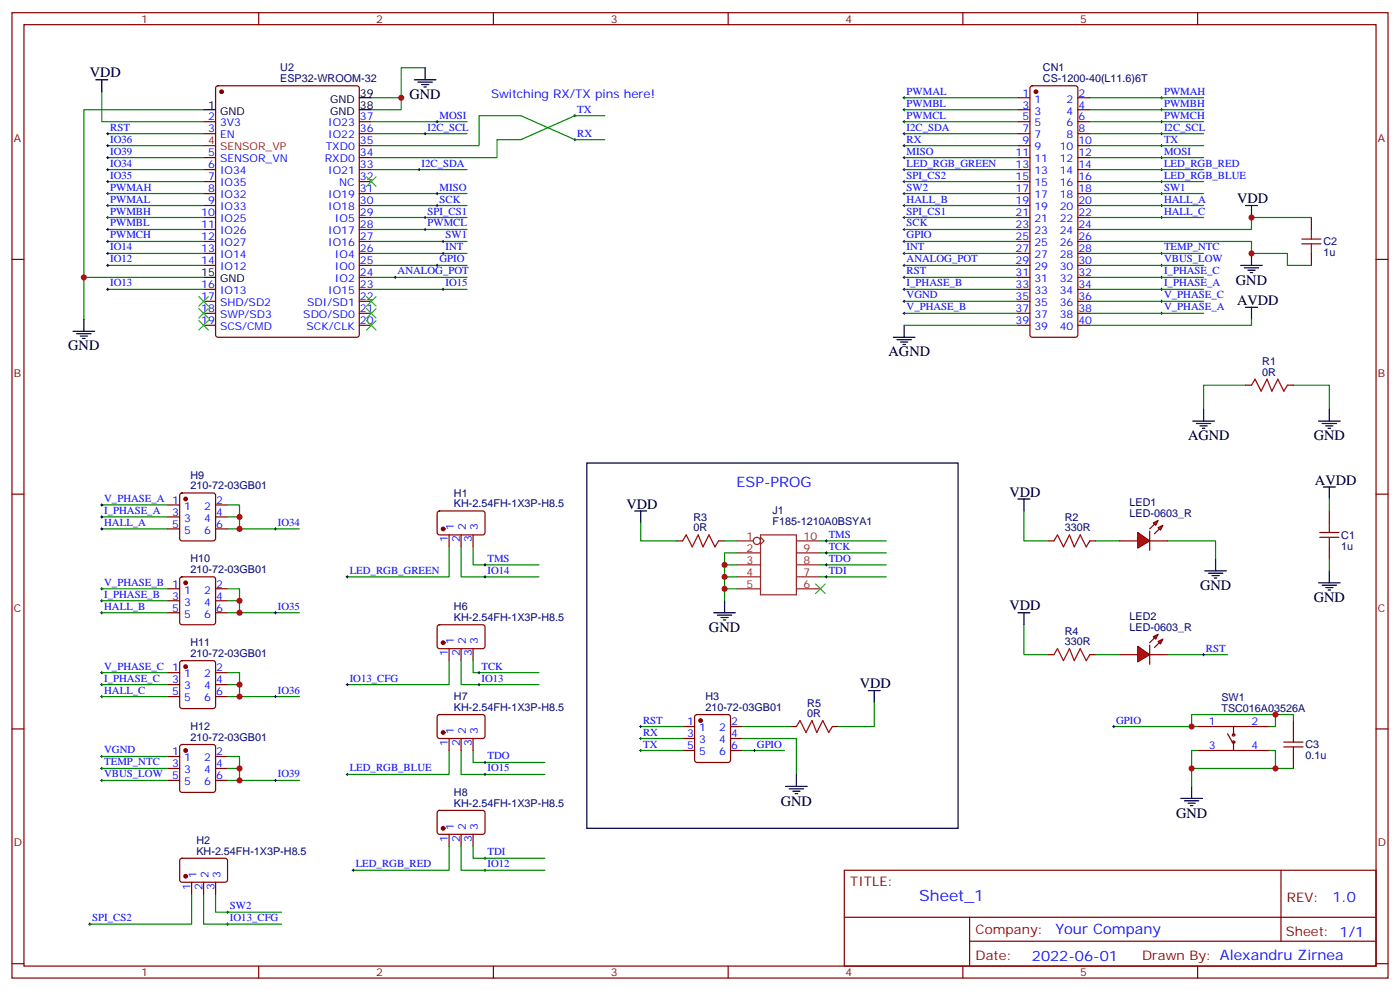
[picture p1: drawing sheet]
<svg xmlns="http://www.w3.org/2000/svg" width="412mm" height="292mm" viewBox="0 0 412 292" stroke-linecap="round" stroke-linejoin="round" font-family="sans-serif">
<g fill="none" stroke="#870000" stroke-width=".35">
<path d="M3.5 3.7h405.4v284.4h-405.4zM7.1 7.3h398.2v277.3h-398.2zM76.2 3.7v3.6M145.3 3.7v3.6M214.5 3.7v3.6M283.6 3.7v3.6M352.8 3.7v3.6M3.5 76.4h3.6M405.3 76.4h3.6M3.5 145.6h3.6M308.7 159.3h1.7M321 159.3h1.8"/>
<path d="M405.3 145.6h3.6M3.5 214.7h3.6M405.3 214.7h3.6M248.7 256.3h156.6v28.3h-156.6zM377.3 256.4v20.8M248.7 270.2h156.5M285.6 277.2h119.6M285.6 270.2v14.1M3.5 283.8h3.6M76.2 284.6v3.5M145.3 284.6v3.5M214.5 284.6v3.5"/>
<path d="M283.6 284.6v3.5M352.8 284.6v3.5M405.3 283.8h3.6"/>
</g>
<path d="M299.9 147h3.5M301.6 147v3.5M354.9 168.1h6.3M356 168.8h4.2M357 169.5h2.1M357.7 170.3h.7M358.1 164.6v3.5" fill="none" stroke="#000" stroke-width=".35"/>
<path d="M301.6 150.5v8.8h7.1M322.8 159.3h7M344 159.3h14.1v5.3" fill="none" stroke="#008700" stroke-width=".35"/>
<path d="M310.4 159.3l1.1-1.7 1.8 3.5 1.7-3.5 1.4 3.5 1.8-3.5 1.8 3.5 1-1.8" fill="none" stroke="#a10000" stroke-width=".35"/>
<g fill="#f00" stroke="#870000" stroke-width=".35">
<path d="M335.1 156.8l3.6 2.5-3.6 2.1z"/>
<path d="M338.7 156.5v5.6z"/>
</g>
<g fill="#870000" stroke="#870000" stroke-width=".35">
<path d="M338.7 155.8l1.4-1.4z"/>
<path d="M340.1 157.2l1.4-1.4z"/>
</g>
<g fill="#f00" stroke="#870000" stroke-width=".35">
<path d="M339.7 154l1.4-.7-.7 1.4z"/>
<path d="M341.1 155.4l1.4-.7-.7 1.4z"/>
</g>
<g fill="none" stroke="#870000" stroke-width=".35">
<path d="M60 35.8h3.5M60 39.4h3.5M63.7 25.5l.5-.2h40.9l.7 .4v72.9l-.4 .7h-41.2l-.6-.4-.1-72.9zM105.8 35.8h3.6M105.8 39.4h3.6M299.9 28.8h3.5M299.9 32.3h3.5M299.9 35.8h3.5M299.9 39.4h3.5M303.6 25.5l.5-.2h12.7l.5 .2 .2 .5v72.6l-.2 .5-.5 .2h-12.7l-.5-.2-.2-.5v-72.6zM317.5 28.8h3.5M317.5 32.3h3.5"/>
<path d="M317.5 35.8h3.5M317.5 39.4h3.5M60 46.4h3.5M60 50h3.5M60 53.5h3.5M60 57h3.5M105.8 42.9h3.6M105.8 46.4h3.6M105.8 50h3.6M105.8 53.5h3.6M105.8 57h3.6M299.9 42.9h3.5"/>
<path d="M299.9 46.4h3.5M299.9 50h3.5M299.9 53.5h3.5M299.9 57h3.5M317.5 42.9h3.5M317.5 46.4h3.5M317.5 50h3.5M317.5 53.5h3.5M317.5 57h3.5M60 78.2h3.5M60 74.6h3.5M60 71.1h3.5"/>
<path d="M60 67.6h3.5M60 60.5h3.5M60 64.1h3.5M105.8 78.2h3.6M105.8 74.6h3.6M105.8 71.1h3.6M105.8 67.6h3.6M105.8 60.5h3.6M105.8 64.1h3.6M299.9 78.2h3.5M299.9 74.6h3.5M299.9 71.1h3.5"/>
<path d="M299.9 67.6h3.5M299.9 60.5h3.5M299.9 64.1h3.5M317.5 78.2h3.5M317.5 74.6h3.5M317.5 71.1h3.5M317.5 67.6h3.5M317.5 60.5h3.5M317.5 64.1h3.5M386.3 64.1v3.5M386.3 74.6v3.6M60 95.8h3.5"/>
<path d="M60 92.3h3.5M60 88.8h3.5M60 85.2h3.5M105.8 95.8h3.6M105.8 92.3h3.6M105.8 88.8h3.6M105.8 85.2h3.6M105.8 81.7h3.6M299.9 95.8h3.5M299.9 92.3h3.5M299.9 88.8h3.5M299.9 85.2h3.5"/>
<path d="M299.9 81.7h3.5M317.5 95.8h3.5M317.5 92.3h3.5M317.5 88.8h3.5M317.5 85.2h3.5M317.5 81.7h3.5M366.9 113.5h1.8M379.2 113.5h1.8M49.4 148.7h3.5M49.4 155.8h3.5M49.4 152.3h3.5M53.2 145.4l.4-.2h9.2l.5 .2 .2 .5v12.7l-.2 .5-.5 .2h-9.2l-.5-.2-.2-.5v-12.7z"/>
<path d="M63.5 148.7h3.5M63.5 155.8h3.5M63.5 152.3h3.5M129 150.7l.5-.2 12.9 .1 .5 .6-.1 5.9-.6 .5-13-.1-.4-.7v-5.6zM132.3 157.6v3.5M135.8 157.6v3.5M139.3 157.6v3.5M199.3 159.3h1.8M211.7 159.3h1.7M329.8 159.3h5.3M338.7 159.3h5.3M391.6 150.5v3.5"/>
<path d="M49.4 173.4h3.5M49.4 177h3.5M53.2 170.1l.4-.2h9.2l.5 .2 .2 .5v12.7l-.2 .5-.5 .2h-9.2l-.5-.2-.2-.5v-12.7zM63.5 173.4h3.5M63.5 177h3.5M391.6 161.1v3.5M49.4 180.5h3.5M49.4 198.1h3.5M53.2 194.8l.4-.2h9.2l.5 .2 .2 .5v12.7l-.2 .5-.5 .2h-9.2l-.5-.2-.2-.5v-12.7zM63.5 180.5h3.5M63.5 198.1h3.5M129 184.2l.5-.2 12.9 .1 .5 .6-.1 5.9-.6 .5-13-.1-.4-.6v-5.7z"/>
<path d="M132.3 191.1v3.5M135.8 191.1v3.5M139.3 191.1v3.5M49.4 205.2h3.5M49.4 201.6h3.5M53.2 219.5l.4-.2h9.2l.5 .2 .2 .5v12.7l-.2 .5-.5 .2h-9.2l-.5-.2-.2-.5v-12.7zM63.5 205.2h3.5M63.5 201.6h3.5M129 210.7l.5-.2h12.9l.5 .7-.1 5.9-.6 .4h-13l-.4-.7v-5.6zM132.3 217.5v3.6M135.8 217.5v3.6M139.3 217.5v3.6"/>
<path d="M201.1 214h3.5M201.1 217.5h3.5M204.8 210.7l.5-.2h9.2l.5 .2 .2 .5v12.7l-.2 .5-.5 .2h-9.2l-.5-.3-.2-.4v-12.7zM215.2 214h3.5M215.2 217.5h3.5M49.4 222.8h3.5M49.4 229.9h3.5M49.4 226.3h3.5M63.5 222.8h3.5M63.5 229.9h3.5M63.5 226.3h3.5M129 238.9l.5-.2h12.9l.5 .7-.1 5.9-.6 .4h-13l-.4-.7v-5.6z"/>
<path d="M201.1 221.1h3.5M215.2 221.1h3.5M53.2 253l.4-.2 13 .1 .4 .6v5.9l-.7 .5-13-.1-.4-.6v-5.7zM56.4 259.9v3.5M60 259.9v3.5M63.5 259.9v3.5M132.3 245.7v3.6M135.8 245.7v3.6M139.3 245.7v3.6"/>
</g>
<g fill="none" stroke="#008700" stroke-width=".35">
<path d="M125.2 20h-7v8.8M30 27v8.8h30M31.7 39.4h28.3M60 32.3h-35.3v61.8M109.4 28.8h8.8v3.5h-8.8M109.4 35.8h28.2M109.4 39.4h28.2M178.2 34.1h-8.9l-15.8 7h-7.1v5.3h-37M266.3 28.8h33.6M266.3 32.3h33.6M266.3 35.8h33.6M266.3 39.4h33.6"/>
<path d="M321 28.8h33.5M321 32.3h33.5M321 35.8h33.5M321 39.4h33.5M31.7 42.9h28.3M31.7 46.4h28.3M31.7 50h28.3M31.7 53.5h28.3M31.7 57h28.3M109.4 50h28.2M109.4 57h28.2M178.2 41.1h-8.9l-15.8-7h-12.4v8.8h-31.7"/>
<path d="M266.3 42.9h33.6M266.3 46.4h33.6M266.3 50h33.6M266.3 53.5h33.6M266.3 57h33.6M321 42.9h33.5M321 46.4h33.5M321 50h33.5M321 53.5h33.5M321 57h33.5M31.7 67.6h28.3M31.7 64.1h28.3"/>
<path d="M31.7 78.2h28.3M31.7 74.6h28.3M31.7 71.1h28.3M31.7 60.5h28.3M109.4 64.1h28.2M109.4 78.2h28.2M109.4 74.6h28.2M109.4 71.1h28.2M109.4 67.6h28.2M109.4 60.5h28.2M266.3 60.5h33.6M266.3 64.1h33.6"/>
<path d="M266.3 78.2h33.6M266.3 74.6h33.6M266.3 71.1h33.6M266.3 67.6h33.6M321 60.5h33.5M321 71.1h47.7v3.5h10.5v3.6h7.1M321 64.1h33.5M321 78.2h33.5M321 74.6h33.5M386.3 64.1h-17.6v3.5h-47.7M24.7 81.7h35.3M31.7 85.2h28.3"/>
<path d="M109.4 85.2h28.2M109.4 81.7h28.2M266.3 92.3h33.6M266.3 88.8h33.6M266.3 85.2h33.6M266.3 81.7h33.6M266.3 95.8h33.6M321 92.3h33.5M321 88.8h33.5M321 85.2h33.5M321 81.7h33.5M368.7 94.1v1.7h-47.7"/>
<path d="M366.9 113.5h-12.4v7M381 113.5h10.6v7M30 152.3h19.4M30 155.8h19.4M30 148.7h19.4M67 148.7h3.6v7.1h-3.6M67 152.3h3.6M70.6 155.8h17.6M188.7 154v5.3h10.6M213.4 159.3h3.6M241.7 159.3h19.4M391.6 147v3.5"/>
<path d="M30 177h19.4M30 173.4h19.4M67 173.4h3.6v7.1h-3.6M67 177h3.6M132.3 161.1v8.8h-30M135.8 161.1v8.8h22.9M139.3 161.1v5.3h19.4M213.4 169.9h3.6M213.4 166.4h3.6M213.4 173.4v3.6M217 162.8h-3.6v10.6h3.6M241.7 169.9h19.4"/>
<path d="M241.7 166.4h19.4M241.7 162.8h19.4M391.6 164.6v3.5M30 180.5h19.4M30 198.1h19.4M67 198.1h3.6v7.1h-3.6M70.6 180.5h17.6M132.3 194.6v7h-30M135.8 194.6v7h22.9M139.3 194.6v3.5h19.4M30 201.6h19.4M30 205.2h19.4"/>
<path d="M67 201.6h3.6M70.6 205.2h17.6M30 226.3h19.4M30 229.9h19.4M30 222.8h19.4M67 222.8h3.6v7.1h-3.6M67 226.3h3.6M70.6 229.9h17.6M132.3 221.1v7h-30M135.8 221.1v7h24.7M139.3 221.1v3.5h21.2M132.3 249.3v7h-28.2"/>
<path d="M135.8 249.3v7h24.7M139.3 249.3v3.5h21.2M56.4 263.4v8.8h-29.9M60 263.4v8.8h22.9M63.5 263.4v5.3h19.4"/>
</g>
<path d="M383.5 71.8h5.6M383.5 70.4h5.6M386.3 67.6v2.8M386.3 71.8v2.8M368.7 113.5l1-1.8 1.8 3.5 1.7-3.5 1.4 3.5 1.8-3.5 1.8 3.5 1-1.7M201.1 159.3l1-1.7 1.8 3.5 1.8-3.5 1.4 3.5 1.7-3.5 1.8 3.5 1.1-1.8M388.8 158.3h5.6M388.8 156.8h5.6M391.6 154v2.8M391.6 158.3v2.8" fill="none" stroke="#a10000" stroke-width=".35"/>
<g fill="none" stroke="#000" stroke-width=".35">
<path d="M125.2 20v3.5M28.2 23.5h3.5M30 23.5v3.5M60 32.3h3.5M105.8 32.3h3.6M105.8 28.8h3.6M122.1 23.5h6.3M123.1 24.2h4.3M124.2 24.9h2.1M124.9 25.6h.7M365.5 78.2h6.3M366.5 78.9h4.3"/>
<path d="M366.9 60.5h3.5M367.6 79.6h2.1M368.7 60.5v3.6M368.7 74.6v3.6M21.5 97.6h6.4M22.6 98.3h4.2M23.6 99h2.2M24.3 99.7h.7M24.7 94.1v3.5M60 81.7h3.5M263.2 99.3h6.3M266.3 95.8v3.5"/>
<path d="M366.9 90.5h3.5M368.3 80.3h.7M368.7 90.5v3.6M264.2 100h4.3M265.3 100.8h2.1M266 101.5h.7M351.4 124h6.3M352.4 124.7h4.3M353.5 125.4h2.1M354.2 126.2h.7M354.5 120.5v3.5M388.4 124h6.4"/>
<path d="M389.5 124.7h4.2M390.5 125.4h2.1M391.2 126.2h.7M391.6 120.5v3.5M187 150.5h3.5M188.7 150.5v3.5M389.8 143.4h3.5M391.6 143.4v3.6M213.4 177v3.5M388.4 171.7h6.4M389.5 172.4h4.2M390.5 173.1h2.1"/>
<path d="M391.2 173.8h.7M391.6 168.1v3.6M210.3 180.5h6.3M211.3 181.2h4.2M212.4 181.9h2.1M213.1 182.6h.7"/>
</g>
<g fill="none" stroke="#000" stroke-width=".29">
<path d="M31.4 39.4h.7M31.7 39v.7M124.9 39.4h.7M125.2 39v.7M128.4 35.8h.7M128.8 35.5v.7M169 34.1h.7M169.3 33.7v.7M266 39.4h.7M266 35.8h.7M266 32.3h.7M266 28.8h.7"/>
<path d="M266.3 28.4v.7M266.3 32v.7M266.3 35.5v.7M266.3 39v.7M341.8 39.4h.7M341.8 35.8h.7M341.8 32.3h.7M341.8 28.8h.7M342.2 28.4v.7M342.2 32v.7M342.2 35.5v.7M342.2 39v.7"/>
<path d="M31.4 57h.7M31.4 53.5h.7M31.4 50h.7M31.4 46.4h.7M31.4 42.9h.7M31.7 42.5v.8M31.7 46.1v.7M31.7 49.6v.7M31.7 53.1v.7M31.7 56.7v.7M123.1 50h.7M123.5 49.6v.7"/>
<path d="M128.4 57h.7M128.8 56.7v.7M169 41.1h.7M169.3 40.8v.7M266 57h.7M266 53.5h.7M266 50h.7M266 46.4h.7M266 42.9h.7M266.3 42.5v.8M266.3 46.1v.7M266.3 49.6v.7"/>
<path d="M266.3 53.1v.7M266.3 56.7v.7M341.8 57h.7M341.8 53.5h.7M341.8 50h.7M341.8 46.4h.7M341.8 42.9h.7M342.2 42.5v.8M342.2 46.1v.7M342.2 49.6v.7M342.2 53.1v.7M342.2 56.7v.7"/>
<path d="M31.4 78.2h.7M31.4 74.6h.7M31.4 71.1h.7M31.4 67.6h.7M31.4 64.1h.7M31.4 60.5h.7M31.7 60.2v.7M31.7 63.7v.7M31.7 67.2v.7M31.7 70.8v.7M31.7 74.3v.7M31.7 77.8v.7"/>
<path d="M124.9 67.6h.7M124.9 64.1h.7M125.2 63.7v.7M125.2 67.2v.7M128.4 60.5h.7M128.8 60.2v.7M130.2 71.1h.7M130.5 70.8v.7M266 78.2h.7M266 74.6h.7M266 71.1h.7M266 67.6h.7"/>
<path d="M266 64.1h.7M266 60.5h.7M266.3 60.2v.7M266.3 63.7v.7M266.3 67.2v.7M266.3 70.8v.7M266.3 74.3v.7M266.3 77.8v.7M341.8 78.2h.7M341.8 74.6h.7M341.8 64.1h.7M341.8 60.5h.7"/>
<path d="M342.2 60.2v.7M342.2 63.7v.7M342.2 74.3v.7M342.2 77.8v.7M31.4 85.2h.7M31.7 84.9v.7M116.1 81.7h.7M116.4 81.4v.7M130.2 85.2h.7M130.5 84.9v.7M266 81.7h.7M266 85.2h.7"/>
<path d="M266 88.8h.7M266 92.3h.7M266.3 81.4v.7M266.3 84.9v.7M266.3 88.4v.7M266.3 91.9v.7M341.8 81.7h.7M341.8 85.2h.7M341.8 88.8h.7M341.8 92.3h.7M342.2 81.4v.7M342.2 84.9v.7"/>
<path d="M342.2 88.4v.7M342.2 91.9v.7M29.6 155.8h.7M29.6 148.7h.7M29.6 152.3h.7M30 148.4v.7M30 151.9v.7M30 155.4v.7M80.8 155.8h.7M81.1 155.4v.7M243.1 159.3h.7M243.4 159v.7"/>
<path d="M29.6 177h.7M29.6 173.4h.7M30 173.1v.7M30 176.6v.7M102 169.9h.7M102.3 169.5v.8M142.5 166.4h.7M142.5 169.9h.7M142.9 166v.7M142.9 169.5v.8M243.1 162.8h.7M243.1 166.4h.7"/>
<path d="M243.1 169.9h.7M243.4 162.5v.7M243.4 166v.7M243.4 169.5v.8M29.6 198.1h.7M29.6 180.5h.7M30 180.1v.7M30 197.8v.7M80.8 180.5h.7M81.1 180.1v.7M140.8 198.1h.7M141.1 197.8v.7"/>
<path d="M29.6 201.6h.7M29.6 205.2h.7M30 201.3v.7M30 204.8v.7M80.8 205.2h.7M81.1 204.8v.7M102 201.6h.7M102.3 201.3v.7M140.8 201.6h.7M141.1 201.3v.7M29.6 229.9h.7M29.6 226.3h.7"/>
<path d="M29.6 222.8h.7M30 222.5v.7M30 226v.7M30 229.5v.7M80.8 229.9h.7M81.1 229.5v.7M102 228.1h.7M102.3 227.8v.7M142.5 228.1h.7M142.5 224.6h.7M142.9 224.2v.7M142.9 227.8v.7"/>
<path d="M103.7 256.3h.7M104.1 256v.7M142.5 252.8h.7M142.5 256.3h.7M142.9 252.4v.8M142.9 256v.7M26.1 272.2h.7M26.5 271.9v.7M66.7 272.2h.7M66.7 268.7h.7M67 268.3v.7M67 271.9v.7"/>
</g>
<g fill="#870000" stroke="#870000" stroke-width=".35">
<circle cx="305.2" cy="27" r=".53"/>
<circle cx="65.3" cy="27" r=".53"/>
<circle cx="130.5" cy="155.8" r=".53"/>
<circle cx="130.5" cy="189.3" r=".53"/>
<circle cx="130.5" cy="215.8" r=".53"/>
<circle cx="130.5" cy="244" r=".53"/>
<circle cx="54.7" cy="147" r=".53"/>
<circle cx="54.7" cy="171.7" r=".53"/>
<circle cx="54.7" cy="196.4" r=".53"/>
<circle cx="54.7" cy="221.1" r=".53"/>
<circle cx="54.7" cy="258.1" r=".53"/>
<circle cx="206.4" cy="212.2" r=".53"/>
</g>
<path d="M60 42.9h3.5" fill="none" stroke="#f00" stroke-width=".35"/>
<g fill="none" stroke="#3c3" stroke-width=".35">
<path d="M107.9 52.1l2.9 2.8M110.8 52.1l-2.9 2.8M58.6 87.3l2.8 2.9M58.6 90.9l2.8 2.8M58.6 94.4l2.8 2.8M61.4 87.3l-2.8 2.9M61.4 90.9l-2.8 2.8M61.4 94.4l-2.8 2.8M107.9 94.4l2.9 2.8M107.9 90.9l2.9 2.8M107.9 87.3l2.9 2.9M110.8 94.4l-2.9 2.8"/>
<path d="M110.8 90.9l-2.9 2.8M110.8 87.3l-2.9 2.9M240.2 172l2.9 2.8M243.1 172l-2.9 2.8"/>
</g>
<g fill="none" stroke="#8c2424" stroke-width=".35">
<path d="M217 159.3h4.9M224 158.3l1.1 1-1.1 1.1M224 157.6h10.6v17.6h-10.6zM234.6 159.3h7.1M217 162.8h7M217 166.4h7M217 169.9h7M217 173.4h7M234.6 162.8h7.1M234.6 166.4h7.1M234.6 169.9h7.1M234.6 173.4h7.1"/>
<circle cx="223" cy="159.3" r="1.06"/>
</g>
<g fill="#f00" stroke="#870000" stroke-width=".35">
<path d="M335.1 190.4l3.6 2.4-3.6 2.1z"/>
<path d="M338.7 190v5.7z"/>
</g>
<g fill="#870000" stroke="#870000" stroke-width=".35">
<path d="M338.7 189.3l1.4-1.4z"/>
<path d="M340.1 190.7l1.4-1.4z"/>
</g>
<g fill="#f00" stroke="#870000" stroke-width=".35">
<path d="M339.7 187.5l1.4-.7-.7 1.4z"/>
<path d="M341.1 188.9l1.4-.7-.7 1.5z"/>
</g>
<g fill="none" stroke="#870000" stroke-width=".35">
<path d="M308.7 192.8h1.7M321 192.8h1.8M329.8 192.8h5.3M338.7 192.8h5.3M232.8 214h1.8M245.2 214h1.7M352.8 214h21.1M361.6 216.1l1.4 2.5M363.4 214v2.5M363.4 218.6v2.5M381 212.2v3.6M352.8 221.1h21.1"/>
<path d="M381 222.8v3.5"/>
<circle cx="363.4" cy="216.5" r=".35"/>
<circle cx="363.4" cy="218.6" r=".35"/>
</g>
<path d="M310.4 192.8l1.1-1.7 1.8 3.5 1.7-3.5 1.4 3.5 1.8-3.5 1.8 3.5 1-1.8M234.6 214l1.1-1.8 1.7 3.6 1.8-3.6 1.4 3.6 1.8-3.6 1.7 3.6 1.1-1.8M378.2 220h5.6M378.2 218.6h5.6M381 215.8v2.8M381 220v2.8" fill="none" stroke="#a10000" stroke-width=".35"/>
<g fill="none" stroke="#008700" stroke-width=".35">
<path d="M301.6 184v8.8h7.1M322.8 192.8h7M344 192.8h17.6M188.7 214h12.4M188.7 217.5h12.4M218.7 217.5h15.9v10.6M218.7 214h14.1M257.5 206.9v7.1h-10.6M328.1 214h24.7M351 214v-3.5h24.7v3.5h-1.8M375.7 210.5h5.3v1.7M188.7 221.1h12.4"/>
<path d="M218.7 221.1h12.4M351 226.3v5.3M352.8 221.1h-1.8v5.2h24.7v-5.2h-1.8M375.7 226.3h5.3"/>
</g>
<g fill="none" stroke="#000" stroke-width=".35">
<path d="M172.9 136.4h109.3v107.6h-109.3zM299.9 180.5h3.5M301.6 180.5v3.5M255.8 203.4h3.5M257.5 203.4v3.5M231.4 231.6h6.4M232.5 232.3h4.2M233.5 233h2.2M234.2 233.8h.7M234.6 228.1v3.5M347.8 235.2h6.4M348.9 235.9h4.2"/>
<path d="M350 236.6h2.1M350.7 237.3h.7M351 231.6v3.6"/>
</g>
<g fill="none" stroke="#000" stroke-width=".29">
<path d="M128.4 78.2h.7M128.8 77.8v.7M130.2 74.6h.7M130.5 74.3v.7M354.2 192.8h.7M354.5 192.5v.7M188.4 214h.7M188.4 217.5h.7M188.7 213.6v.7M188.7 217.2v.7M327.7 214h.7M328.1 213.6v.7"/>
<path d="M188.4 221.1h.7M188.7 220.7v.7M221.9 221.1h.7M222.2 220.7v.7"/>
</g>
<g fill="#c00">
<circle cx="368.7" cy="74.6" r=".88"/>
<circle cx="368.7" cy="64.1" r=".88"/>
<circle cx="118.2" cy="28.8" r=".88"/>
<circle cx="213.4" cy="169.9" r=".88"/>
<circle cx="213.4" cy="166.4" r=".88"/>
<circle cx="213.4" cy="173.4" r=".88"/>
<circle cx="70.6" cy="152.3" r=".88"/>
<circle cx="70.6" cy="155.8" r=".88"/>
<circle cx="70.6" cy="177" r=".88"/>
<circle cx="70.6" cy="180.5" r=".88"/>
<circle cx="70.6" cy="201.6" r=".88"/>
<circle cx="70.6" cy="205.2" r=".88"/>
<circle cx="70.6" cy="226.3" r=".88"/>
<circle cx="70.6" cy="229.9" r=".88"/>
<circle cx="24.7" cy="81.7" r=".88"/>
<circle cx="351" cy="214" r=".88"/>
<circle cx="375.7" cy="210.5" r=".88"/>
<circle cx="375.7" cy="226.3" r=".88"/>
<circle cx="351" cy="226.3" r=".88"/>
</g>
<text font-size="4.6" fill="#00f" x="270.8" y="265.4">Sheet_1</text>
<g font-size="4.2">
<text x="26.5" y="22.8">VDD</text>
<text x="120.6" y="29.1">GND</text>
<text x="364.4" y="59.8">VDD</text>
<text x="364.1" y="83.8">GND</text>
<text x="364.4" y="89.8">AVDD</text>
<text x="20.1" y="103.2">GND</text>
<text x="261.8" y="105">AGND</text>
<text x="350" y="129.7">AGND</text>
<text x="387" y="129.7">GND</text>
<text x="387.3" y="142.7">AVDD</text>
<text x="184.5" y="149.8">VDD</text>
<text x="297.4" y="146.3">VDD</text>
<text x="353.5" y="173.8">GND</text>
<text x="297.4" y="179.8">VDD</text>
<text x="387" y="177.3">GND</text>
<text x="208.8" y="186.1">GND</text>
<text x="253.3" y="202.7">VDD</text>
<text x="230" y="237.3">GND</text>
<text x="346.4" y="240.8">GND</text>
</g>
<g font-size="4.2" fill="#00f">
<text x="217" y="143.4">ESP-PROG</text>
<text x="392.5" y="265.6">1.0</text>
<text x="310.9" y="275.2">Your Company</text>
<text x="304" y="283">2022-06-01</text>
</g>
<g font-size="3.9" fill="#800">
<text x="250.5" y="260.9">TITLE:</text>
<text x="379.1" y="265.6">REV:</text>
<text x="287.4" y="275.1">Company:</text>
<text x="378.7" y="275.7">Sheet: 1/1</text>
<text x="287.4" y="282.8">Date:</text>
<text x="336.4" y="282.9">Drawn By: Alexandru Zirnea</text>
</g>
<text font-size="3.5" fill="#00f" x="144.6" y="28.8">Switching RX/TX pins here!</text>
<g font-size="3.2" fill="#800">
<text x="41.6" y="6.7">1</text>
<text x="110.8" y="6.7">2</text>
<text x="179.9" y="6.7">3</text>
<text x="249.1" y="6.7">4</text>
<text x="318.2" y="6.7">5</text>
<text x="4.1" y="41.8">A</text>
<text x="405.9" y="41.8">A</text>
<text x="4.1" y="111">B</text>
<text x="405.9" y="111">B</text>
<text x="4.1" y="180.1">C</text>
<text x="405.9" y="180.1">C</text>
<text x="4.1" y="249.3">D</text>
<text x="405.9" y="249.3">D</text>
<text x="41.6" y="287.5">1</text>
<text x="110.8" y="287.5">2</text>
<text x="179.9" y="287.5">3</text>
<text x="249.1" y="287.5">4</text>
<text x="318.2" y="287.5">5</text>
</g>
<g font-size="3.2" fill="#000080">
<text x="82.6" y="20.9">U2</text>
<text x="307.2" y="20.8">CN1</text>
<text x="82.6" y="24.2">ESP32-WROOM-32</text>
<text x="307.2" y="24">CS-1200-40(L11.6)6T</text>
<text x="389.8" y="75.5">1u</text>
<text x="389.8" y="72.3">C2</text>
<text x="371.8" y="107.6">R1</text>
<text x="371.8" y="110.6">0R</text>
<text x="56.1" y="141">H9</text>
<text x="56.1" y="144.1">210-72-03GB01</text>
<text x="133.7" y="149.4">KH-2.54FH-1X3P-H8.5</text>
<text x="133.7" y="146.2">H1</text>
<text x="332.8" y="149">LED1</text>
<text x="204.3" y="153.4">R3</text>
<text x="227.6" y="154.6">F185-1210A0BSYA1</text>
<text x="227.6" y="151.4">J1</text>
<text x="313.6" y="153.4">R2</text>
<text x="332.8" y="152.3">LED-0603_R</text>
<text x="204.3" y="156.5">0R</text>
<text x="313.6" y="156.5">330R</text>
<text x="395.1" y="161.9">1u</text>
<text x="395.1" y="158.7">C1</text>
<text x="56.1" y="165.7">H10</text>
<text x="56.1" y="168.8">210-72-03GB01</text>
<text x="133.7" y="179.8">H6</text>
<text x="133.7" y="183">KH-2.54FH-1X3P-H8.5</text>
<text x="332.8" y="185.8">LED-0603_R</text>
<text x="332.8" y="182.5">LED2</text>
<text x="56.1" y="190.4">H11</text>
<text x="313.6" y="190">330R</text>
<text x="313.6" y="186.9">R4</text>
<text x="56.1" y="193.5">210-72-03GB01</text>
<text x="133.7" y="209.4">KH-2.54FH-1X3P-H8.5</text>
<text x="133.7" y="206.2">H7</text>
<text x="207.8" y="209.4">210-72-03GB01</text>
<text x="207.8" y="206.2">H3</text>
<text x="237.8" y="208.1">R5</text>
<text x="359.8" y="209.8">TSC016A03526A</text>
<text x="359.8" y="206.6">SW1</text>
<text x="56.1" y="215.1">H12</text>
<text x="237.8" y="211.2">0R</text>
<text x="56.1" y="218.2">210-72-03GB01</text>
<text x="384.5" y="220.4">C3</text>
<text x="384.5" y="223.6">0.1u</text>
<text x="133.7" y="237.6">KH-2.54FH-1X3P-H8.5</text>
<text x="133.7" y="234.4">H8</text>
<text x="57.9" y="251.7">KH-2.54FH-1X3P-H8.5</text>
<text x="57.9" y="248.6">H2</text>
</g>
<g font-size="3.2">
<text x="106" y="28.4">39</text>
<text x="61.3" y="32">1</text>
<text x="64.8" y="33.7">GND</text>
<text x="97.2" y="33.7">GND</text>
<text x="97.2" y="30.2">GND</text>
<text x="106" y="32">38</text>
<text x="59.3" y="81.4">15</text>
<text x="64.8" y="83.1">GND</text>
</g>
<g font-size="3.2" fill="#00f">
<text x="267.1" y="27.9">PWMAL</text>
<text x="301.2" y="28.4">1</text>
<text x="317.7" y="28.4">2</text>
<text x="342.9" y="27.9">PWMAH</text>
<text x="61.3" y="35.5">2</text>
<text x="106" y="35.5">37</text>
<text x="129.5" y="35">MOSI</text>
<text x="170" y="33.2">TX</text>
<text x="267.1" y="35">PWMCL</text>
<text x="267.1" y="31.4">PWMBL</text>
<text x="301.2" y="35.5">5</text>
<text x="301.2" y="32">3</text>
<text x="304.7" y="33.7">3</text>
<text x="304.7" y="30.2">1</text>
<text x="314.2" y="30.2">2</text>
<text x="314.2" y="33.7">4</text>
<text x="317.7" y="32">4</text>
<text x="317.7" y="35.5">6</text>
<text x="342.9" y="35">PWMCH</text>
<text x="342.9" y="31.4">PWMBH</text>
<text x="32.5" y="38.5">RST</text>
<text x="61.3" y="39">3</text>
<text x="64.8" y="37.3">3V3</text>
<text x="64.8" y="40.8">EN</text>
<text x="96.7" y="40.8">IO22</text>
<text x="96.7" y="37.3">IO23</text>
<text x="106" y="39">36</text>
<text x="125.9" y="38.5">I2C_SCL</text>
<text x="170" y="40.3">RX</text>
<text x="267.1" y="38.5">I2C_SDA</text>
<text x="301.2" y="39">7</text>
<text x="304.7" y="40.8">7</text>
<text x="304.7" y="37.3">5</text>
<text x="314.2" y="37.3">6</text>
<text x="314.2" y="40.8">8</text>
<text x="317.7" y="39">8</text>
<text x="342.9" y="38.5">I2C_SCL</text>
<text x="32.5" y="42">IO36</text>
<text x="32.5" y="45.5">IO39</text>
<text x="61.3" y="46.1">5</text>
<text x="64.8" y="47.8">SENSOR_VN</text>
<text x="95.7" y="47.8">RXD0</text>
<text x="95.9" y="44.3">TXD0</text>
<text x="106" y="46.1">34</text>
<text x="106" y="42.5">35</text>
<text x="267.1" y="45.5">MISO</text>
<text x="267.1" y="42">RX</text>
<text x="299.2" y="46.1">11</text>
<text x="301.2" y="42.5">9</text>
<text x="304.7" y="47.8">11</text>
<text x="304.7" y="44.3">9</text>
<text x="312.2" y="44.3">10</text>
<text x="312.2" y="47.8">12</text>
<text x="317.7" y="42.5">10</text>
<text x="317.7" y="46.1">12</text>
<text x="342.9" y="45.5">MOSI</text>
<text x="342.9" y="42">TX</text>
<text x="32.5" y="52.6">IO35</text>
<text x="32.5" y="49.1">IO34</text>
<text x="61.3" y="49.6">6</text>
<text x="61.3" y="53.1">7</text>
<text x="64.8" y="51.4">IO34</text>
<text x="96.7" y="51.4">IO21</text>
<text x="106" y="53.1">32</text>
<text x="106" y="49.6">33</text>
<text x="124.2" y="49.1">I2C_SDA</text>
<text x="267.1" y="52.6">SPI_CS2</text>
<text x="267.1" y="49.1">LED_RGB_GREEN</text>
<text x="299.2" y="53.1">15</text>
<text x="299.2" y="49.6">13</text>
<text x="304.7" y="51.4">13</text>
<text x="312.2" y="51.4">14</text>
<text x="317.7" y="49.6">14</text>
<text x="317.7" y="53.1">16</text>
<text x="342.9" y="52.6">LED_RGB_BLUE</text>
<text x="342.9" y="49.1">LED_RGB_RED</text>
<text x="32.5" y="56.1">PWMAH</text>
<text x="32.5" y="59.7">PWMAL</text>
<text x="61.3" y="56.7">8</text>
<text x="64.8" y="54.9">IO35</text>
<text x="64.8" y="58.4">IO32</text>
<text x="96.7" y="58.4">IO19</text>
<text x="99.9" y="54.9">NC</text>
<text x="106" y="56.7">31</text>
<text x="129.5" y="56.1">MISO</text>
<text x="129.5" y="59.7">SCK</text>
<text x="267.1" y="59.7">HALL_B</text>
<text x="267.1" y="56.1">SW2</text>
<text x="299.2" y="56.7">17</text>
<text x="304.7" y="58.4">17</text>
<text x="304.7" y="54.9">15</text>
<text x="312.2" y="54.9">16</text>
<text x="312.2" y="58.4">18</text>
<text x="317.7" y="56.7">18</text>
<text x="342.9" y="59.7">HALL_A</text>
<text x="342.9" y="56.1">SW1</text>
<text x="32.5" y="63.2">PWMBH</text>
<text x="59.3" y="63.7">10</text>
<text x="61.3" y="60.2">9</text>
<text x="64.8" y="61.9">IO33</text>
<text x="64.8" y="65.5">IO25</text>
<text x="96.7" y="61.9">IO18</text>
<text x="98.7" y="65.5">IO5</text>
<text x="106" y="63.7">29</text>
<text x="106" y="60.2">30</text>
<text x="125.9" y="63.2">SPI_CS1</text>
<text x="267.1" y="63.2">SPI_CS1</text>
<text x="299.2" y="63.7">21</text>
<text x="299.2" y="60.2">19</text>
<text x="304.7" y="65.5">21</text>
<text x="304.7" y="61.9">19</text>
<text x="312.2" y="61.9">20</text>
<text x="312.2" y="65.5">22</text>
<text x="317.7" y="60.2">20</text>
<text x="317.7" y="63.7">22</text>
<text x="342.9" y="63.2">HALL_C</text>
<text x="32.5" y="66.7">PWMBL</text>
<text x="32.5" y="70.2">PWMCH</text>
<text x="59.3" y="67.2">11</text>
<text x="59.3" y="70.8">12</text>
<text x="64.8" y="69">IO26</text>
<text x="96.7" y="69">IO17</text>
<text x="106" y="70.8">27</text>
<text x="106" y="67.2">28</text>
<text x="125.9" y="66.7">PWMCL</text>
<text x="131.2" y="70.2">SW1</text>
<text x="267.1" y="70.2">GPIO</text>
<text x="267.1" y="66.7">SCK</text>
<text x="299.2" y="70.8">25</text>
<text x="299.2" y="67.2">23</text>
<text x="304.7" y="69">23</text>
<text x="312.2" y="69">24</text>
<text x="317.7" y="67.2">24</text>
<text x="317.7" y="70.8">26</text>
<text x="32.5" y="73.8">IO14</text>
<text x="32.5" y="77.3">IO12</text>
<text x="59.3" y="74.3">13</text>
<text x="59.3" y="77.8">14</text>
<text x="64.8" y="72.5">IO27</text>
<text x="64.8" y="76.1">IO14</text>
<text x="96.7" y="72.5">IO16</text>
<text x="98.7" y="76.1">IO4</text>
<text x="106" y="77.8">25</text>
<text x="106" y="74.3">26</text>
<text x="129.5" y="77.3">GPIO</text>
<text x="131.2" y="73.8">INT</text>
<text x="267.1" y="77.3">ANALOG_POT</text>
<text x="267.1" y="73.8">INT</text>
<text x="299.2" y="77.8">29</text>
<text x="299.2" y="74.3">27</text>
<text x="304.7" y="76.1">27</text>
<text x="304.7" y="72.5">25</text>
<text x="312.2" y="72.5">26</text>
<text x="312.2" y="76.1">28</text>
<text x="317.7" y="74.3">28</text>
<text x="317.7" y="77.8">30</text>
<text x="342.9" y="77.3">VBUS_LOW</text>
<text x="342.9" y="73.8">TEMP_NTC</text>
<text x="64.8" y="79.6">IO12</text>
<text x="98.7" y="83.1">IO2</text>
<text x="98.7" y="79.6">IO0</text>
<text x="106" y="81.4">24</text>
<text x="117.1" y="80.8">ANALOG_POT</text>
<text x="267.1" y="80.8">RST</text>
<text x="299.2" y="81.4">31</text>
<text x="304.7" y="83.1">31</text>
<text x="304.7" y="79.6">29</text>
<text x="312.2" y="79.6">30</text>
<text x="312.2" y="83.1">32</text>
<text x="317.7" y="81.4">32</text>
<text x="342.9" y="80.8">I_PHASE_C</text>
<text x="32.5" y="84.3">IO13</text>
<text x="59.3" y="84.9">16</text>
<text x="59.3" y="88.4">17</text>
<text x="64.8" y="86.6">IO13</text>
<text x="96.7" y="86.6">IO15</text>
<text x="106" y="88.4">22</text>
<text x="106" y="84.9">23</text>
<text x="131.2" y="84.3">IO15</text>
<text x="267.1" y="87.9">VGND</text>
<text x="267.1" y="84.3">I_PHASE_B</text>
<text x="299.2" y="88.4">35</text>
<text x="299.2" y="84.9">33</text>
<text x="304.7" y="86.6">33</text>
<text x="312.2" y="86.6">34</text>
<text x="317.7" y="84.9">34</text>
<text x="317.7" y="88.4">36</text>
<text x="342.9" y="84.3">I_PHASE_A</text>
<text x="342.9" y="87.9">V_PHASE_C</text>
<text x="59.3" y="91.9">18</text>
<text x="59.3" y="95.5">19</text>
<text x="64.8" y="90.2">SHD/SD2</text>
<text x="64.8" y="93.7">SWP/SD3</text>
<text x="89.3" y="93.7">SDO/SD0</text>
<text x="90.5" y="90.2">SDI/SD1</text>
<text x="106" y="95.5">20</text>
<text x="106" y="91.9">21</text>
<text x="267.1" y="91.4">V_PHASE_B</text>
<text x="299.2" y="95.5">39</text>
<text x="299.2" y="91.9">37</text>
<text x="304.7" y="93.7">37</text>
<text x="304.7" y="90.2">35</text>
<text x="312.2" y="90.2">36</text>
<text x="312.2" y="93.7">38</text>
<text x="317.7" y="91.9">38</text>
<text x="317.7" y="95.5">40</text>
<text x="342.9" y="91.4">V_PHASE_A</text>
<text x="64.8" y="97.2">SCS/CMD</text>
<text x="90.3" y="97.2">SCK/CLK</text>
<text x="304.7" y="97.2">39</text>
<text x="312.2" y="97.2">40</text>
<text x="30.7" y="147.8">V_PHASE_A 1</text>
<text x="63.7" y="148.4">2</text>
<text x="30.7" y="151.4">I_PHASE_A</text>
<text x="30.7" y="154.9">HALL_A</text>
<text x="50.7" y="151.9">3</text>
<text x="50.7" y="155.4">5</text>
<text x="54.2" y="150.1">1</text>
<text x="54.2" y="153.7">3</text>
<text x="60.2" y="153.7">4</text>
<text x="60.2" y="150.1">2</text>
<text x="63.7" y="155.4">6</text>
<text x="63.7" y="151.9">4</text>
<text x="81.8" y="154.9">IO34</text>
<text x="54.2" y="157.2">5</text>
<text x="60.2" y="157.2">6</text>
<text x="131.9" y="159.7" transform="rotate(-90 131.9 159.7)">1</text>
<text x="133.7" y="156.2" transform="rotate(-90 133.7 156.2)">1</text>
<text x="135.5" y="159.7" transform="rotate(-90 135.5 159.7)">2</text>
<text x="137.2" y="156.2" transform="rotate(-90 137.2 156.2)">2</text>
<text x="139" y="159.7" transform="rotate(-90 139 159.7)">3</text>
<text x="140.8" y="156.2" transform="rotate(-90 140.8 156.2)">3</text>
<text x="244.1" y="158.4">TMS</text>
<text x="244.1" y="162">TCK</text>
<text x="143.6" y="165.5">TMS</text>
<text x="244.1" y="165.5">TDO</text>
<text x="30.7" y="172.5">V_PHASE_B</text>
<text x="50.7" y="173.1">1</text>
<text x="63.7" y="173.1">2</text>
<text x="103" y="169">LED_RGB_GREEN</text>
<text x="143.6" y="169">IO14</text>
<text x="244.1" y="169">TDI</text>
<text x="30.7" y="179.6">HALL_B</text>
<text x="30.7" y="176.1">I_PHASE_B</text>
<text x="50.7" y="176.6">3</text>
<text x="54.2" y="174.8">1</text>
<text x="54.2" y="178.4">3</text>
<text x="60.2" y="178.4">4</text>
<text x="60.2" y="174.8">2</text>
<text x="63.7" y="176.6">4</text>
<text x="81.8" y="179.6">IO35</text>
<text x="50.7" y="180.1">5</text>
<text x="54.2" y="181.9">5</text>
<text x="60.2" y="181.9">6</text>
<text x="63.7" y="180.1">6</text>
<text x="133.7" y="189.8" transform="rotate(-90 133.7 189.8)">1</text>
<text x="137.2" y="189.8" transform="rotate(-90 137.2 189.8)">2</text>
<text x="140.8" y="189.8" transform="rotate(-90 140.8 189.8)">3</text>
<text x="355.2" y="191.9">RST</text>
<text x="30.7" y="197.2">V_PHASE_C</text>
<text x="50.7" y="197.8">1</text>
<text x="63.7" y="197.8">2</text>
<text x="131.9" y="193.3" transform="rotate(-90 131.9 193.3)">1</text>
<text x="135.5" y="193.3" transform="rotate(-90 135.5 193.3)">2</text>
<text x="139" y="193.3" transform="rotate(-90 139 193.3)">3</text>
<text x="141.8" y="197.2">TCK</text>
<text x="30.7" y="200.8">I_PHASE_C</text>
<text x="50.7" y="201.3">3</text>
<text x="54.2" y="199.5">1</text>
<text x="54.2" y="203.1">3</text>
<text x="60.2" y="203.1">4</text>
<text x="60.2" y="199.5">2</text>
<text x="63.7" y="201.3">4</text>
<text x="103" y="200.8">IO13_CFG</text>
<text x="141.8" y="200.8">IO13</text>
<text x="30.7" y="204.3">HALL_C</text>
<text x="50.7" y="204.8">5</text>
<text x="54.2" y="206.6">5</text>
<text x="60.2" y="206.6">6</text>
<text x="63.7" y="204.8">6</text>
<text x="81.8" y="204.3">IO36</text>
<text x="189.4" y="213.1">RST</text>
<text x="202.4" y="213.6">1</text>
<text x="205.9" y="215.4">1</text>
<text x="211.9" y="215.4">2</text>
<text x="215.4" y="213.6">2</text>
<text x="328.8" y="213.1">GPIO</text>
<text x="356.1" y="213.6">1</text>
<text x="368.7" y="213.6">2</text>
<text x="30.7" y="221.9">VGND</text>
<text x="131.9" y="219.7" transform="rotate(-90 131.9 219.7)">1</text>
<text x="133.7" y="216.2" transform="rotate(-90 133.7 216.2)">1</text>
<text x="135.5" y="219.7" transform="rotate(-90 135.5 219.7)">2</text>
<text x="137.2" y="216.2" transform="rotate(-90 137.2 216.2)">2</text>
<text x="139" y="219.7" transform="rotate(-90 139 219.7)">3</text>
<text x="140.8" y="216.2" transform="rotate(-90 140.8 216.2)">3</text>
<text x="189.4" y="216.6">RX</text>
<text x="189.4" y="220.2">TX</text>
<text x="202.4" y="217.2">3</text>
<text x="202.4" y="220.7">5</text>
<text x="205.9" y="218.9">3</text>
<text x="211.9" y="218.9">4</text>
<text x="215.4" y="220.7">6</text>
<text x="215.4" y="217.2">4</text>
<text x="223" y="220.2">GPIO</text>
<text x="356.1" y="220.7">3</text>
<text x="368.7" y="220.7">4</text>
<text x="30.7" y="225.5">TEMP_NTC</text>
<text x="50.7" y="222.5">1</text>
<text x="50.7" y="226">3</text>
<text x="54.2" y="224.2">1</text>
<text x="54.2" y="227.8">3</text>
<text x="60.2" y="227.8">4</text>
<text x="60.2" y="224.2">2</text>
<text x="63.7" y="226">4</text>
<text x="63.7" y="222.5">2</text>
<text x="103" y="227.2">LED_RGB_BLUE</text>
<text x="143.6" y="227.2">IO15</text>
<text x="143.6" y="223.7">TDO</text>
<text x="205.9" y="222.5">5</text>
<text x="211.9" y="222.5">6</text>
<text x="30.7" y="229">VBUS_LOW</text>
<text x="50.7" y="229.5">5</text>
<text x="54.2" y="231.3">5</text>
<text x="60.2" y="231.3">6</text>
<text x="63.7" y="229.5">6</text>
<text x="81.8" y="229">IO39</text>
<text x="133.7" y="244.4" transform="rotate(-90 133.7 244.4)">1</text>
<text x="137.2" y="244.4" transform="rotate(-90 137.2 244.4)">2</text>
<text x="140.8" y="244.4" transform="rotate(-90 140.8 244.4)">3</text>
<text x="131.9" y="247.9" transform="rotate(-90 131.9 247.9)">1</text>
<text x="135.5" y="247.9" transform="rotate(-90 135.5 247.9)">2</text>
<text x="139" y="247.9" transform="rotate(-90 139 247.9)">3</text>
<text x="143.6" y="251.9">TDI</text>
<text x="104.8" y="255.4">LED_RGB_RED</text>
<text x="143.6" y="255.4">IO12</text>
<text x="56.1" y="262.1" transform="rotate(-90 56.1 262.1)">1</text>
<text x="57.9" y="258.6" transform="rotate(-90 57.9 258.6)">1</text>
<text x="59.6" y="262.1" transform="rotate(-90 59.6 262.1)">2</text>
<text x="61.4" y="258.6" transform="rotate(-90 61.4 258.6)">2</text>
<text x="63.1" y="262.1" transform="rotate(-90 63.1 262.1)">3</text>
<text x="64.9" y="258.6" transform="rotate(-90 64.9 258.6)">3</text>
<text x="67.7" y="267.8">SW2</text>
<text x="27.2" y="271.3">SPI_CS2</text>
<text x="67.7" y="271.3">IO13_CFG</text>
</g>
<g font-size="3.2" fill="#f00">
<text x="61.3" y="42.5">4</text>
<text x="64.8" y="44.3">SENSOR_VP</text>
</g>
<g font-size="3.2" fill="#8d2323">
<text x="219.9" y="159">1</text>
<text x="236.7" y="159">10</text>
<text x="219.9" y="162.5">2</text>
<text x="219.9" y="166">3</text>
<text x="236.7" y="166">8</text>
<text x="236.7" y="162.5">9</text>
<text x="219.9" y="169.5">4</text>
<text x="219.9" y="173.1">5</text>
<text x="236.7" y="173.1">6</text>
<text x="236.7" y="169.5">7</text>
</g>
</svg>
